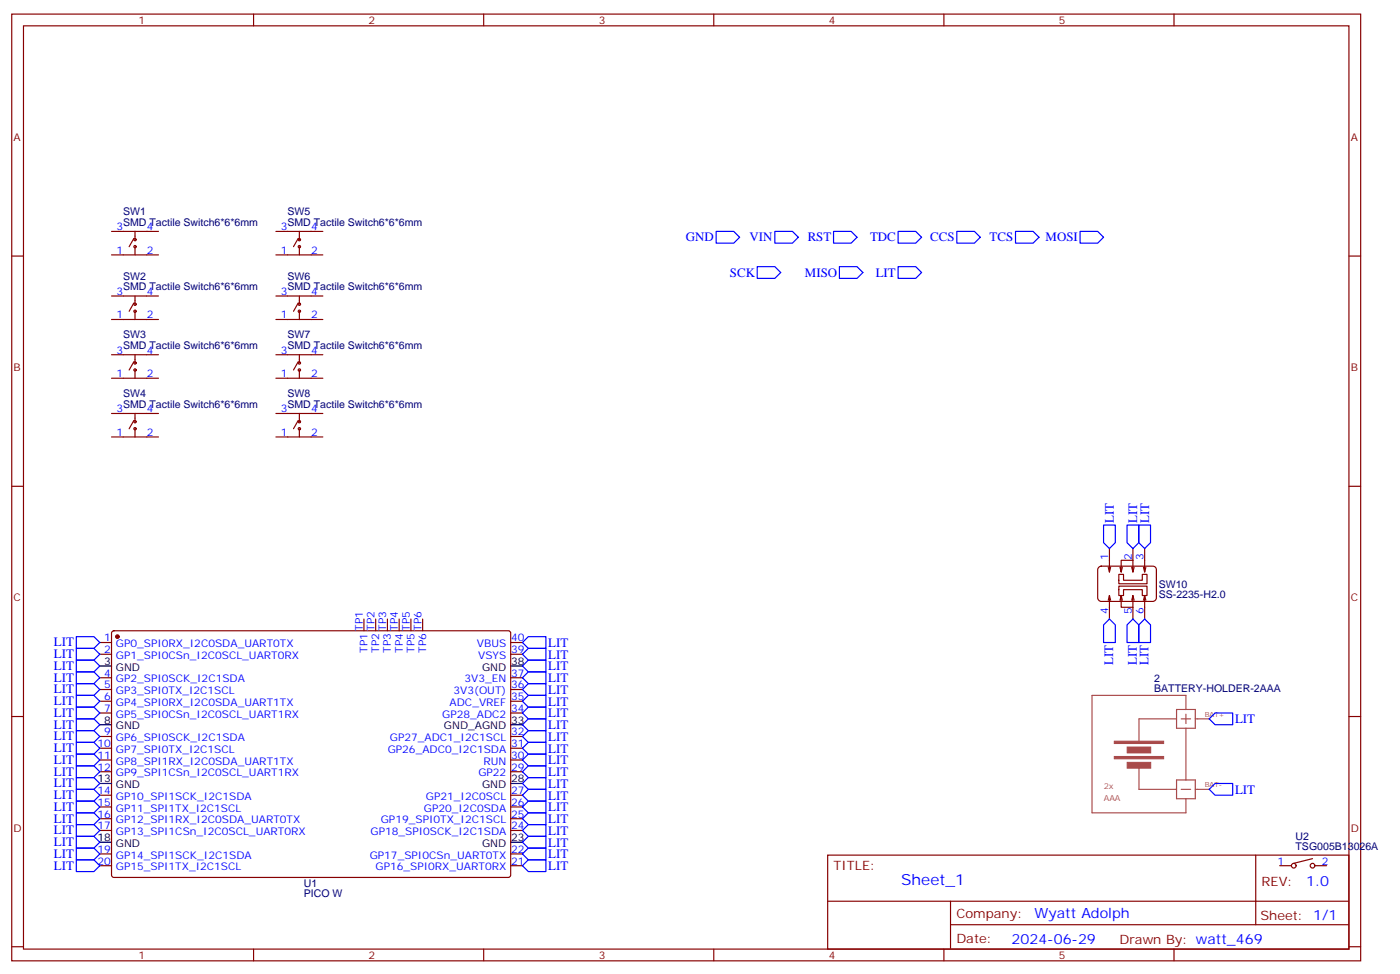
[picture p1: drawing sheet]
<svg xmlns="http://www.w3.org/2000/svg" width="421mm" height="293mm" viewBox="0 0 421 293" stroke-linecap="round" stroke-linejoin="round" font-family="sans-serif">
<g fill="none" stroke="#870000" stroke-width=".35">
<path d="M3.5 4.2h405.4v284.4h-405.4zM7.1 7.8h398.2v277.2h-398.2zM76.2 4.2v3.6M145.3 4.2v3.6M214.5 4.2v3.6M283.6 4.2v3.6M352.8 4.2v3.6M3.5 76.9h3.6M33.5 69.5h14.1M33.5 76.6h14.1M40.2 71.6l-1.4 2.5M40.6 69.5v2.5"/>
<path d="M40.6 74.1v2.5M82.9 69.5h14.1M82.9 76.6h14.1M89.6 71.6l-1.4 2.5M90 69.5v2.5M90 74.1v2.5M405.3 76.9h3.6M33.5 88.9h14.1M33.5 96h14.1M40.2 91l-1.4 2.5M40.6 88.9v2.5M40.6 93.5v2.5"/>
<path d="M82.9 88.9h14.1M82.9 96h14.1M89.6 91l-1.4 2.5M90 88.9v2.5M90 93.5v2.5M33.5 106.5h14.1M33.5 113.6h14.1M40.2 108.7l-1.4 2.4M40.6 106.5v2.5M40.6 111.1v2.5M82.9 106.5h14.1M82.9 113.6h14.1"/>
<path d="M89.6 108.7l-1.4 2.4M90 106.5v2.5M90 111.1v2.5M33.5 124.2h14.1M33.5 131.2h14.1M40.2 126.3l-1.4 2.5M40.6 124.2v2.4M40.6 128.8v2.4M82.9 124.2h14.1M82.9 131.2h14.1M89.6 126.3l-1.4 2.5M90 124.2v2.4"/>
<path d="M90 128.8v2.4M3.5 146h3.6M405.3 146h3.6M330.1 170.5l.8-.5h15.5l.7 .2 .4 .9-.1 8.8-.4 .5-.6 .2h-15.8l-.5-.5-.3-.5v-8.5zM333 170.4l.4 1.4M333.4 164.7v7.1l.3-1.4M333.4 178.9l-.4 1.4M336.2 172.5h1.4v1.8h5.7v-1.8h1.4v2.8h-8.5zM336.2 176h8.5v2.9h-1.4v-1.8h-5.7v1.8h-1.4zM336.9 178.9l.4 1.4M337.3 170.4l-.4 1.4M340.4 168.3v3.5l-.3-1.4"/>
<path d="M340.4 168.3h-3.5v3.5l-.4-1.4M340.4 164.7v3.6M340.4 178.9l.4 1.4M340.8 170.4l-.4 1.4M344 164.7v7.1l-.4-1.4M344 178.9l.3 1.4M344.3 170.4l-.3 1.4M30 193h3.5M30 196.5h3.5M33.7 189.6l.5-.2 118.8 .1 .5 .6-.1 73-.6 .4h-118.9l-.4-.7v-72.7zM109.4 185.9v3.5M112.9 185.9v3.5"/>
<path d="M116.4 185.9v3.5M119.9 185.9v3.5M123.5 185.9v3.5M127 185.9v3.5M153.5 193h3.5M153.5 196.5h3.5M333.7 180.3l-.3-1.4v7M336.5 180.3l.4-1.4v3.5h3.5M340.1 180.3l.3-1.4v3.5M340.4 182.4v3.5M343.6 180.3l.4-1.4v7M3.5 215.2h3.6"/>
<path d="M30 203.6h3.5M30 207.1h3.5M30 210.6h3.5M30 214.1h3.5M153.5 203.6h3.5M153.5 207.1h3.5M153.5 210.6h3.5M153.5 214.1h3.5M405.3 215.2h3.6M30 221.2h3.5M30 224.7h3.5M30 228.2h3.5"/>
<path d="M30 231.8h3.5M30 238.8h3.5M153.5 221.2h3.5M153.5 224.7h3.5M153.5 228.2h3.5M153.5 231.8h3.5M153.5 238.8h3.5M30 242.4h3.5M30 245.9h3.5M30 249.4h3.5M30 256.5h3.5M30 260h3.5"/>
<path d="M153.5 242.4h3.5M153.5 245.9h3.5M153.5 249.4h3.5M153.5 256.5h3.5M153.5 260h3.5M248.7 256.8h156.6v28.2h-156.6zM377.3 256.8v20.9M384.5 260h3.6M394.4 257.9l-5.6 1.4M395.1 260h3.5M248.7 270.7h156.5M285.6 277.7h119.6"/>
<path d="M285.6 270.7v14.1M3.5 284.3h3.6M76.2 285v3.6M145.3 285v3.6M214.5 285v3.6M283.6 285v3.6M352.8 285v3.6M405.3 284.3h3.6"/>
<circle cx="40.6" cy="74.1" r=".35"/>
<circle cx="40.6" cy="72" r=".35"/>
<circle cx="90" cy="74.1" r=".35"/>
<circle cx="90" cy="72" r=".35"/>
<circle cx="40.6" cy="93.5" r=".35"/>
<circle cx="40.6" cy="91.4" r=".35"/>
<circle cx="90" cy="93.5" r=".35"/>
<circle cx="90" cy="91.4" r=".35"/>
<circle cx="40.6" cy="111.1" r=".35"/>
<circle cx="40.6" cy="109" r=".35"/>
<circle cx="90" cy="111.1" r=".35"/>
<circle cx="90" cy="109" r=".35"/>
<circle cx="40.6" cy="128.8" r=".35"/>
<circle cx="40.6" cy="126.6" r=".35"/>
<circle cx="90" cy="126.6" r=".35"/>
<circle cx="90" cy="128.8" r=".35"/>
<circle cx="388.8" cy="260" r=".71"/>
<circle cx="394.4" cy="260" r=".71"/>
</g>
<circle cx="35.3" cy="191.2" r=".53" fill="#870000" stroke="#870000" stroke-width=".35"/>
<path d="M30 200h3.5M30 217.7h3.5M153.5 200h3.5M153.5 217.7h3.5M30 235.3h3.5M153.5 235.3h3.5M30 252.9h3.5M153.5 252.9h3.5" fill="none" stroke="#000" stroke-width=".35"/>
<path d="M353.5 215.9h-11.2v6.7M353.5 213.1h5.7v5.6h-5.7zM355 215.9h2.8M356.4 213.1v-4.3h-28.3v35.3h28.3v-4.2M356.4 214.5v2.8M356.4 218.7v15.5M359.2 215.9h4.2M342.3 230.7v6.4h11.2M353.5 234.2h5.7v5.7h-5.7zM355 237.1h2.8M359.2 237.1h4.2" fill="none" stroke="#a64a4a" stroke-width=".35"/>
<g fill="#a64a4a" stroke="#a64a4a" stroke-width=".3">
<path d="M338.7 229h7.1v1.7h-7.1z"/>
<path d="M334.8 227.2h14.9v.7h-14.9z"/>
<path d="M338.7 224.4h7.1v1.7h-7.1z"/>
<path d="M334.8 222.6h14.9v.7h-14.9z"/>
</g>
<g fill="none" stroke="#00f" stroke-width=".35">
<path d="M215.2 69.5h5.3l1.7 1.8-1.7 1.7h-5.3zM232.8 69.5h5.3l1.8 1.8-1.8 1.7h-5.3zM250.5 69.5h5.3l1.7 1.8-1.7 1.7h-5.3zM269.9 69.5h5.3l1.7 1.8-1.7 1.7h-5.3zM287.5 69.5h5.3l1.8 1.8-1.8 1.7h-5.3zM305.2 69.5h5.2l1.8 1.8-1.8 1.7h-5.2zM324.6 69.5h5.2l1.8 1.8-1.8 1.7h-5.2zM227.5 80.1h5.3l1.8 1.7-1.8 1.8h-5.3zM252.2 80.1h5.3l1.8 1.7-1.8 1.8h-5.3zM269.9 80.1h5.3l1.7 1.7-1.7 1.8h-5.3zM331.6 157.7h3.5v5.3l-1.7 1.7-1.8-1.7zM338.7 157.7h3.5v5.3l-1.8 1.7-1.7-1.7z"/>
<path d="M342.2 157.7h3.5v5.3l-1.7 1.7-1.8-1.7zM22.9 191.2h5.3l1.8 1.8-1.8 1.7h-5.3zM22.9 194.7h5.3l1.8 1.8-1.8 1.8h-5.3zM22.9 198.3h5.3l1.8 1.7-1.8 1.8h-5.3zM157 193l1.7-1.8h5.3v3.5h-5.3zM157 196.5l1.7-1.8h5.3v3.6h-5.3zM333.4 185.9l1.7 1.8v5.3h-3.5v-5.3zM340.4 185.9l1.8 1.8v5.3h-3.5v-5.3zM342.2 187.7l1.8-1.8 1.7 1.8v5.3h-3.5zM22.9 201.8h5.3l1.8 1.8-1.8 1.7h-5.3zM22.9 205.3h5.3l1.8 1.8-1.8 1.7h-5.3zM22.9 208.8h5.3l1.8 1.8-1.8 1.8h-5.3z"/>
<path d="M22.9 212.4h5.3l1.8 1.7-1.8 1.8h-5.3zM22.9 215.9h5.3l1.8 1.8-1.8 1.7h-5.3zM22.9 219.4h5.3l1.8 1.8-1.8 1.8h-5.3zM157 200l1.7-1.7h5.3v3.5h-5.3zM157 207.1l1.7-1.8h5.3v3.5h-5.3zM157 210.6l1.7-1.8h5.3v3.6h-5.3zM157 214.1l1.7-1.7h5.3v3.5h-5.3zM157 217.7l1.7-1.8h5.3v3.5h-5.3zM158.7 201.8h5.3v3.5h-5.3l-1.7-1.7zM365.1 214.1h5.3v3.6h-5.3l-1.7-1.8zM22.9 223h5.3l1.8 1.7-1.8 1.8h-5.3zM22.9 226.5h5.3l1.8 1.7-1.8 1.8h-5.3z"/>
<path d="M22.9 230h5.3l1.8 1.8-1.8 1.7h-5.3zM22.9 233.5h5.3l1.8 1.8-1.8 1.8h-5.3zM22.9 237.1h5.3l1.8 1.7-1.8 1.8h-5.3zM157 238.8l1.7-1.7h5.3v3.5h-5.3zM157 235.3l1.7-1.8h5.3v3.6h-5.3zM157 221.2l1.7-1.8h5.3v3.6h-5.3zM157 224.7l1.7-1.7h5.3v3.5h-5.3zM157 231.8l1.7-1.8h5.3v3.5h-5.3zM158.7 226.5h5.3v3.5h-5.3l-1.7-1.8zM363.4 237.1l1.7-1.8h5.3v3.5h-5.3zM22.9 240.6h5.3l1.8 1.8-1.8 1.7h-5.3zM22.9 244.1h5.3l1.8 1.8-1.8 1.8h-5.3z"/>
<path d="M22.9 247.7h5.3l1.8 1.7-1.8 1.8h-5.3zM22.9 251.2h5.3l1.8 1.7-1.8 1.8h-5.3zM22.9 254.7h5.3l1.8 1.8-1.8 1.7h-5.3zM22.9 258.2h5.3l1.8 1.8-1.8 1.8h-5.3zM157 256.5l1.7-1.8h5.3v3.5h-5.3zM157 252.9l1.7-1.7h5.3v3.5h-5.3zM157 249.4l1.7-1.7h5.3v3.5h-5.3zM157 245.9l1.7-1.8h5.3v3.6h-5.3zM157 242.4l1.7-1.8h5.3v3.5h-5.3zM158.7 258.2h5.3v3.6h-5.3l-1.7-1.8z"/>
</g>
<text font-size="4.6" fill="#00f" x="270.8" y="265.8">Sheet_1</text>
<g font-size="4.2" fill="#00f">
<text x="392.5" y="266.1">1.0</text>
<text x="310.9" y="275.6">Wyatt Adolph</text>
<text x="304" y="283.4">2024-06-29</text>
</g>
<g font-size="3.9" fill="#00f">
<text x="206.1" y="72.5">GND</text>
<text x="225.3" y="72.5">VIN</text>
<text x="242.7" y="72.5">RST</text>
<text x="261.4" y="72.5">TDC</text>
<text x="279.6" y="72.5">CCS</text>
<text x="297.4" y="72.5">TCS</text>
<text x="314.2" y="72.5">MOSI</text>
<text x="219.3" y="83.1">SCK</text>
<text x="241.9" y="83.1">MISO</text>
<text x="263.2" y="83.1">LIT</text>
<text x="334.7" y="157" transform="rotate(-90 334.7 157)">LIT</text>
<text x="341.7" y="157" transform="rotate(-90 341.7 157)">LIT</text>
<text x="345.3" y="157" transform="rotate(-90 345.3 157)">LIT</text>
<text x="16.2" y="194.1">LIT</text>
<text x="16.2" y="197.7">LIT</text>
<text x="164.7" y="194.3">LIT</text>
<text x="164.7" y="197.8">LIT</text>
<text x="16.2" y="201.2">LIT</text>
<text x="164.7" y="201.3">LIT</text>
<text x="334.5" y="199.7" transform="rotate(-90 334.5 199.7)">LIT</text>
<text x="341.6" y="199.7" transform="rotate(-90 341.6 199.7)">LIT</text>
<text x="345.1" y="199.7" transform="rotate(-90 345.1 199.7)">LIT</text>
<text x="16.2" y="204.7">LIT</text>
<text x="16.2" y="208.2">LIT</text>
<text x="164.7" y="204.9">LIT</text>
<text x="164.7" y="208.4">LIT</text>
<text x="16.2" y="211.8">LIT</text>
<text x="16.2" y="215.3">LIT</text>
<text x="164.7" y="211.9">LIT</text>
<text x="164.7" y="215.5">LIT</text>
<text x="16.2" y="218.8">LIT</text>
<text x="164.7" y="219">LIT</text>
<text x="371.1" y="217.2">LIT</text>
<text x="16.2" y="222.4">LIT</text>
<text x="16.2" y="225.9">LIT</text>
<text x="164.7" y="222.5">LIT</text>
<text x="164.7" y="226">LIT</text>
<text x="16.2" y="229.4">LIT</text>
<text x="16.2" y="232.9">LIT</text>
<text x="164.7" y="229.6">LIT</text>
<text x="164.7" y="233.1">LIT</text>
<text x="16.2" y="236.5">LIT</text>
<text x="16.2" y="240">LIT</text>
<text x="164.7" y="236.6">LIT</text>
<text x="371.1" y="238.4">LIT</text>
<text x="16.2" y="243.5">LIT</text>
<text x="164.7" y="243.7">LIT</text>
<text x="164.7" y="240.1">LIT</text>
<text x="16.2" y="247.1">LIT</text>
<text x="16.2" y="250.6">LIT</text>
<text x="164.7" y="250.7">LIT</text>
<text x="164.7" y="247.2">LIT</text>
<text x="16.2" y="254.1">LIT</text>
<text x="16.2" y="257.6">LIT</text>
<text x="164.7" y="257.8">LIT</text>
<text x="164.7" y="254.3">LIT</text>
<text x="16.2" y="261.2">LIT</text>
<text x="164.7" y="261.3">LIT</text>
</g>
<g font-size="3.9" fill="#800">
<text x="250.5" y="261.4">TITLE:</text>
<text x="379.1" y="266.1">REV:</text>
<text x="287.4" y="275.6">Company:</text>
<text x="378.7" y="276.2">Sheet: 1/1</text>
<text x="287.4" y="283.3">Date:</text>
<text x="336.4" y="283.4">Drawn By: watt_469</text>
</g>
<g font-size="3.2" fill="#800">
<text x="41.6" y="7.2">1</text>
<text x="110.8" y="7.2">2</text>
<text x="179.9" y="7.2">3</text>
<text x="249.1" y="7.2">4</text>
<text x="318.2" y="7.2">5</text>
<text x="4.1" y="42.3">A</text>
<text x="405.9" y="42.3">A</text>
<text x="4.1" y="111.5">B</text>
<text x="405.9" y="111.5">B</text>
<text x="4.1" y="180.6">C</text>
<text x="405.9" y="180.6">C</text>
<text x="4.1" y="249.8">D</text>
<text x="405.9" y="249.8">D</text>
<text x="41.6" y="288">1</text>
<text x="110.8" y="288">2</text>
<text x="179.9" y="288">3</text>
<text x="249.1" y="288">4</text>
<text x="318.2" y="288">5</text>
</g>
<g font-size="3.2" fill="#000080">
<text x="37" y="64.6">SW1</text>
<text x="86.4" y="64.6">SW5</text>
<text x="37" y="67.7">SMD Tactile Switch6*6*6mm</text>
<text x="86.4" y="67.7">SMD Tactile Switch6*6*6mm</text>
<text x="37" y="87.1">SMD Tactile Switch6*6*6mm</text>
<text x="37" y="84">SW2</text>
<text x="86.4" y="87.1">SMD Tactile Switch6*6*6mm</text>
<text x="86.4" y="84">SW6</text>
<text x="37" y="101.7">SW3</text>
<text x="86.4" y="101.7">SW7</text>
<text x="37" y="104.8">SMD Tactile Switch6*6*6mm</text>
<text x="86.4" y="104.8">SMD Tactile Switch6*6*6mm</text>
<text x="37" y="119.3">SW4</text>
<text x="86.4" y="119.3">SW8</text>
<text x="37" y="122.4">SMD Tactile Switch6*6*6mm</text>
<text x="86.4" y="122.4">SMD Tactile Switch6*6*6mm</text>
<text x="348.2" y="179.6">SS-2235-H2.0</text>
<text x="348.2" y="176.5">SW10</text>
<text x="346.8" y="207.8">BATTERY-HOLDER-2AAA</text>
<text x="346.8" y="204.7">2</text>
<text x="389.3" y="255.3">TSG005B13026A</text>
<text x="389.3" y="252.2">U2</text>
<text x="91.3" y="269.5">PICO W</text>
<text x="91.3" y="266.5">U1</text>
</g>
<g font-size="3.2" fill="#00f">
<text x="35" y="69.1">3</text>
<text x="44.1" y="69.1">4</text>
<text x="84.4" y="69.1">3</text>
<text x="93.5" y="69.1">4</text>
<text x="35" y="76.2">1</text>
<text x="44.1" y="76.2">2</text>
<text x="84.4" y="76.2">1</text>
<text x="93.5" y="76.2">2</text>
<text x="35" y="88.5">3</text>
<text x="44.1" y="88.5">4</text>
<text x="84.4" y="88.5">3</text>
<text x="93.5" y="88.5">4</text>
<text x="35" y="95.6">1</text>
<text x="44.1" y="95.6">2</text>
<text x="84.4" y="95.6">1</text>
<text x="93.5" y="95.6">2</text>
<text x="35" y="106.2">3</text>
<text x="44.1" y="106.2">4</text>
<text x="84.4" y="106.2">3</text>
<text x="93.5" y="106.2">4</text>
<text x="35" y="113.2">1</text>
<text x="44.1" y="113.2">2</text>
<text x="84.4" y="113.2">1</text>
<text x="93.5" y="113.2">2</text>
<text x="35" y="123.8">3</text>
<text x="44.1" y="123.8">4</text>
<text x="84.4" y="123.8">3</text>
<text x="93.5" y="123.8">4</text>
<text x="35" y="130.9">1</text>
<text x="44.1" y="130.9">2</text>
<text x="84.4" y="130.9">1</text>
<text x="93.5" y="130.9">2</text>
<text x="333" y="168.3" transform="rotate(-90 333 168.3)">1</text>
<text x="340.1" y="168.3" transform="rotate(-90 340.1 168.3)">2</text>
<text x="343.6" y="168.3" transform="rotate(-90 343.6 168.3)">3</text>
<text x="333" y="184.4" transform="rotate(-90 333 184.4)">4</text>
<text x="340.1" y="184.4" transform="rotate(-90 340.1 184.4)">5</text>
<text x="343.6" y="184.4" transform="rotate(-90 343.6 184.4)">6</text>
<text x="109" y="189.4" transform="rotate(-90 109 189.4)">TP1</text>
<text x="112.5" y="189.4" transform="rotate(-90 112.5 189.4)">TP2</text>
<text x="116.1" y="189.4" transform="rotate(-90 116.1 189.4)">TP3</text>
<text x="119.6" y="189.4" transform="rotate(-90 119.6 189.4)">TP4</text>
<text x="123.1" y="189.4" transform="rotate(-90 123.1 189.4)">TP5</text>
<text x="126.6" y="189.4" transform="rotate(-90 126.6 189.4)">TP6</text>
<text x="31.3" y="192.6">1</text>
<text x="31.3" y="196.1">2</text>
<text x="34.8" y="194.4">GP0_SPI0RX_I2C0SDA_UART0TX</text>
<text x="34.8" y="197.9">GP1_SPI0CSn_I2C0SCL_UART0RX</text>
<text x="110.4" y="196" transform="rotate(-90 110.4 196)">TP1</text>
<text x="113.9" y="196" transform="rotate(-90 113.9 196)">TP2</text>
<text x="117.5" y="196" transform="rotate(-90 117.5 196)">TP3</text>
<text x="121" y="196" transform="rotate(-90 121 196)">TP4</text>
<text x="124.5" y="196" transform="rotate(-90 124.5 196)">TP5</text>
<text x="128.1" y="196" transform="rotate(-90 128.1 196)">TP6</text>
<text x="143.3" y="194.4">VBUS</text>
<text x="143.7" y="197.9">VSYS</text>
<text x="153.6" y="196.1">39</text>
<text x="153.6" y="192.6">40</text>
<text x="31.3" y="203.2">4</text>
<text x="153.6" y="203.2">37</text>
<text x="31.3" y="206.7">5</text>
<text x="34.8" y="205">GP2_SPI0SCK_I2C1SDA</text>
<text x="34.8" y="208.5">GP3_SPI0TX_I2C1SCL</text>
<text x="136.3" y="208.5">3V3(OUT)</text>
<text x="139.6" y="205">3V3_EN</text>
<text x="153.6" y="206.7">36</text>
<text x="31.3" y="210.3">6</text>
<text x="31.3" y="213.8">7</text>
<text x="34.8" y="212">GP4_SPI0RX_I2C0SDA_UART1TX</text>
<text x="34.8" y="215.5">GP5_SPI0CSn_I2C0SCL_UART1RX</text>
<text x="132.9" y="215.5">GP28_ADC2</text>
<text x="135.1" y="212">ADC_VREF</text>
<text x="153.6" y="213.8">34</text>
<text x="153.6" y="210.3">35</text>
<text x="31.3" y="220.8">9</text>
<text x="153.6" y="220.8">32</text>
<text x="29.3" y="224.4">10</text>
<text x="29.3" y="227.9">11</text>
<text x="34.8" y="222.6">GP6_SPI0SCK_I2C1SDA</text>
<text x="34.8" y="226.1">GP7_SPI0TX_I2C1SCL</text>
<text x="116.5" y="226.1">GP26_ADC0_I2C1SDA</text>
<text x="117.1" y="222.6">GP27_ADC1_I2C1SCL</text>
<text x="153.6" y="227.9">30</text>
<text x="153.6" y="224.4">31</text>
<text x="29.3" y="231.4">12</text>
<text x="34.8" y="229.7">GP8_SPI1RX_I2C0SDA_UART1TX</text>
<text x="34.8" y="233.2">GP9_SPI1CSn_I2C0SCL_UART1RX</text>
<text x="143.7" y="233.2">GP22</text>
<text x="145.2" y="229.7">RUN</text>
<text x="153.6" y="231.4">29</text>
<text x="29.3" y="238.5">14</text>
<text x="153.6" y="238.5">27</text>
<text x="29.3" y="242">15</text>
<text x="29.3" y="245.5">16</text>
<text x="34.8" y="240.2">GP10_SPI1SCK_I2C1SDA</text>
<text x="34.8" y="243.8">GP11_SPI1TX_I2C1SCL</text>
<text x="127.4" y="243.8">GP20_I2C0SDA</text>
<text x="128" y="240.2">GP21_I2C0SCL</text>
<text x="153.6" y="245.5">25</text>
<text x="153.6" y="242">26</text>
<text x="29.3" y="249.1">17</text>
<text x="34.8" y="247.3">GP12_SPI1RX_I2C0SDA_UART0TX</text>
<text x="34.8" y="250.8">GP13_SPI1CSn_I2C0SCL_UART0RX</text>
<text x="111.3" y="250.8">GP18_SPI0SCK_I2C1SDA</text>
<text x="114.4" y="247.3">GP19_SPI0TX_I2C1SCL</text>
<text x="153.6" y="249.1">24</text>
<text x="29.3" y="256.1">19</text>
<text x="34.8" y="257.9">GP14_SPI1SCK_I2C1SDA</text>
<text x="111.1" y="257.9">GP17_SPI0CSn_UART0TX</text>
<text x="153.6" y="256.1">22</text>
<text x="29.3" y="259.6">20</text>
<text x="34.8" y="261.4">GP15_SPI1TX_I2C1SCL</text>
<text x="112.9" y="261.4">GP16_SPI0RX_UART0RX</text>
<text x="153.6" y="259.6">21</text>
<text x="383.9" y="259.6">1</text>
<text x="397.2" y="259.6">2</text>
</g>
<g font-size="3.2">
<text x="31.3" y="199.7">3</text>
<text x="34.8" y="201.4">GND</text>
<text x="144.9" y="201.4">GND</text>
<text x="153.6" y="199.7">38</text>
<text x="31.3" y="217.3">8</text>
<text x="34.8" y="219.1">GND</text>
<text x="133.4" y="219.1">GND_AGND</text>
<text x="153.6" y="217.3">33</text>
<text x="29.3" y="235">13</text>
<text x="34.8" y="236.7">GND</text>
<text x="144.9" y="236.7">GND</text>
<text x="153.6" y="235">28</text>
<text x="29.3" y="252.6">18</text>
<text x="34.8" y="254.4">GND</text>
<text x="144.9" y="254.4">GND</text>
<text x="153.6" y="252.6">23</text>
</g>
<g font-size="2.5" fill="#a54b4b">
<text x="331.7" y="237.1">2x</text>
<text x="331.7" y="240.6">AAA</text>
</g>
<g font-size="2.1" fill="#a54b4b">
<text x="362" y="215.2">BAT+</text>
<text x="362" y="236.4">BAT-</text>
</g>
</svg>
